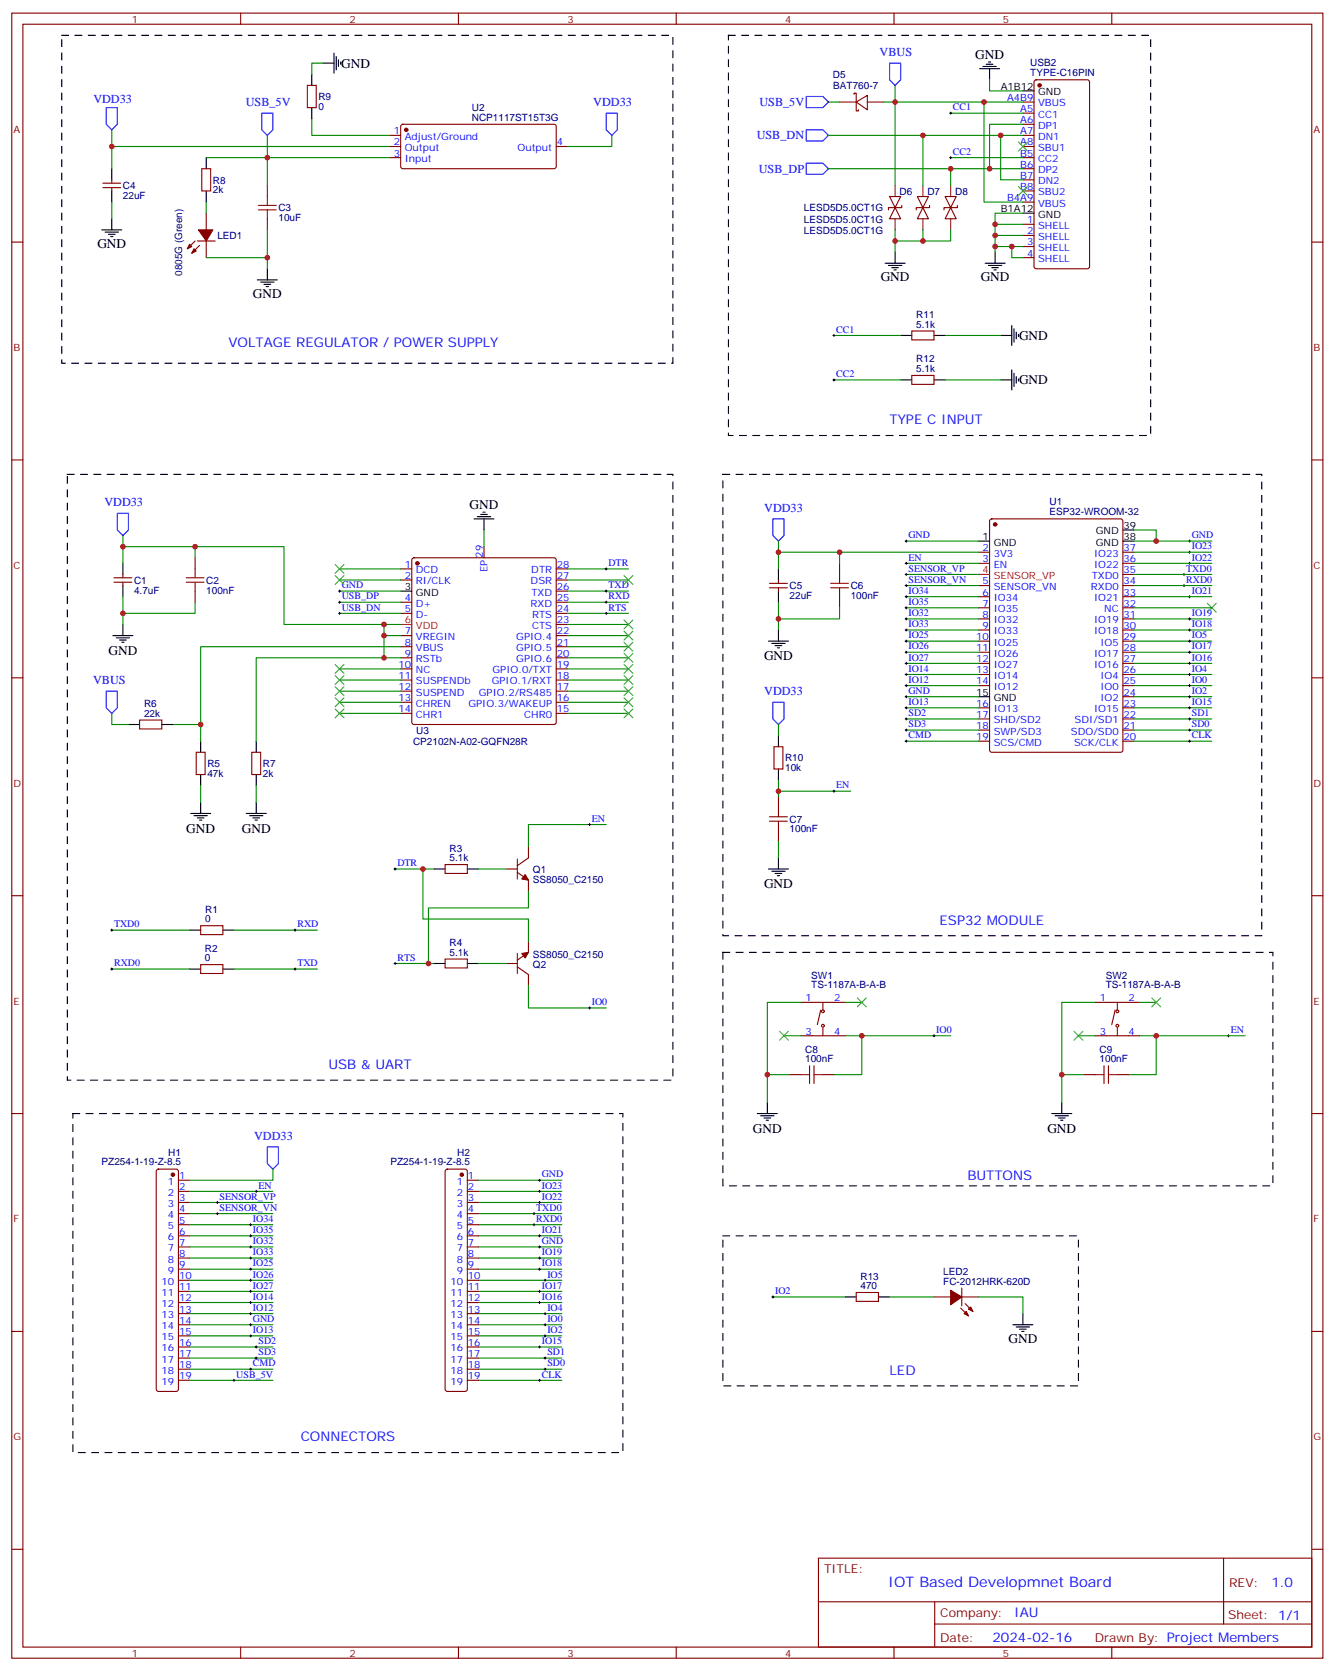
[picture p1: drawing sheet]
<svg xmlns="http://www.w3.org/2000/svg" width="424mm" height="530mm" viewBox="0 0 424 530" stroke-linecap="round" stroke-linejoin="round" font-family="sans-serif">
<g fill="none" stroke="#870000" stroke-width=".35">
<path d="M3.7 4.2h416.3v522.1h-416.3zM7.3 7.7h409.2v515h-409.2zM76.4 4.2v3.5M145.6 4.2v3.5M214.7 4.2v3.5M283.8 4.2v3.5M353 4.2v3.5M97.6 27.1h2.8v7h-2.8zM127.4 39.6l.5-.2 48.3 .1 .4 .6-.1 13-.6 .5-48.3-.1-.4-.7v-12.7zM266.6 32.4h5.3M271.1 29.9v-.3h.8v5.6h.7v-.3M271.9 32.4l3.5-2.1v4.6z"/>
<path d="M275.4 32.4h5.3M324.8 32.4h3.5M324.8 35.9h3.5M324.8 39.4h3.5M328.5 25.5l.5-.2h16.2l.7 .5v58.8l-.4 .6-16.5 .1-.6-.5-.1-58.8zM32.7 59.5h5.6M32.7 58.1h5.6M35.5 57.1v1M35.5 59.5v1.1M64.1 53.6h2.8v7h-2.8zM84.9 58.8v3.6M123.7 46.5h3.5"/>
<path d="M123.7 50h3.5M123.7 43h3.5M176.6 46.5h3.5M324.8 46.5h3.5M324.8 50h3.5M324.8 43h3.5M324.8 53.6h3.5M324.8 57.1h3.5M3.7 76.8h3.6M61.9 76.5l-2.4 2.5M62.7 76.5h5.6M63.4 77.9l-2.5 2.5"/>
<path d="M65.5 67.7v5.3M65.5 76.5v5.3M84.9 69.4v3.6M282.4 62.4h3.6l-1.8 3.5zM284.2 65.9l1.8 3.5h-3.6zM286.3 65.2v.7h-4.2v.7M291.3 62.4h3.5l-1.8 3.5zM293 65.9l1.8 3.5h-3.5zM295.1 65.2v.7h-4.2v.7M300.1 62.4h3.5l-1.8 3.5zM301.8 65.9l1.8 3.5h-3.5zM304 65.2v.7h-4.3v.7"/>
<path d="M324.8 60.6h3.5M324.8 64.1h3.5M324.8 71.2h3.5M324.8 74.7h3.5M324.8 78.2h3.5M416.5 76.8h3.5M324.8 81.8h3.5M289.5 105.1h7v2.8h-7zM289.5 119.2h7v2.8h-7zM3.7 146h3.6M416.5 146h3.5M61.9 177v3.6"/>
<path d="M131 177.2l.4-.2h44.5l.5 .2 .2 .5v51.5l-.2 .5-.5 .2h-44.5l-.5-.2-.2-.5v-51.5zM153.7 173.5v3.5M266.6 178.8v3.5M310.7 175.3h3.5M310.7 178.8h3.5M314.4 164.9l.5-.2h40.9l.7 .4v73l-.4 .6-41.2 .1-.7-.5v-72.9zM356.5 175.3h3.5M356.5 178.8h3.5M36.2 184.8h5.6M36.2 183.4h5.6M39 182.3v1.1M39 184.8v1"/>
<path d="M61.9 187.6v3.5M127.2 180.6h3.5M127.2 184.1h3.5M127.2 191.1h3.5M127.2 194.7h3.5M176.6 180.6h3.5M176.6 184.1h3.5M176.6 191.1h3.5M176.6 194.7h3.5M176.6 198.2h3.5M176.6 187.6h3.5M244.3 186.5h5.7"/>
<path d="M244.3 185.1h5.7M247.2 184.1v1M247.2 186.5v1.1M266.6 189.4v3.5M310.7 185.8h3.5M310.7 189.4h3.5M310.7 192.9h3.5M310.7 196.4h3.5M310.7 200h3.5M356.5 185.8h3.5M356.5 189.4h3.5M356.5 192.9h3.5"/>
<path d="M356.5 196.4h3.5M356.5 200h3.5M356.5 182.3h3.5M3.7 215.1h3.6M127.2 201.7h3.5M127.2 205.2h3.5M127.2 208.8h3.5M127.2 212.3h3.5M127.2 215.8h3.5M127.2 219.4h3.5M176.6 201.7h3.5M176.6 205.2h3.5"/>
<path d="M176.6 208.8h3.5M176.6 212.3h3.5M176.6 215.8h3.5M176.6 219.4h3.5M310.7 203.5h3.5M310.7 207h3.5M310.7 210.5h3.5M310.7 214.1h3.5M310.7 217.6h3.5M356.5 203.5h3.5M356.5 207h3.5M356.5 210.5h3.5"/>
<path d="M356.5 214.1h3.5M356.5 217.6h3.5M416.5 215.1h3.5M44.3 228.5h7.1v2.9h-7.1zM62.3 238.8h2.8v7h-2.8zM79.9 238.8h2.9v7h-2.9zM127.2 222.9h3.5M127.2 226.4h3.5M176.6 222.9h3.5M176.6 226.4h3.5M245.7 237h2.9v7.1h-2.9zM310.7 224.6h3.5"/>
<path d="M310.7 228.2h3.5M310.7 231.7h3.5M310.7 235.2h3.5M356.5 224.6h3.5M356.5 228.2h3.5M356.5 231.7h3.5M356.5 235.2h3.5M356.5 221.1h3.5M247.2 252.9v3.5M141.3 274.4h7.1v2.8h-7.1zM160.7 275.8h3.6M164.3 276.9l3.5 2.4v3.6"/>
<path d="M164.3 272.6v6.4M167.8 268.7v3.6l-3.5 2.4M247.2 263.5v3.5M3.7 284.3h3.6M63.7 293.8h7.1v2.8h-7.1zM167.8 298.7v3.6l-3.5 2.4M416.5 284.3h3.5M63.7 306.1h7.1v2.9h-7.1zM141.3 304.4h7.1v2.8h-7.1zM160.7 305.8h3.6M164.3 306.8l3.5 2.5v3.5M164.3 302.6v6.4"/>
<path d="M254.2 318.1h14.1M261.3 318.1v2.5M347.7 318.1h14.1M354.8 318.1v2.5M254.2 328.7h14.1M260.6 320.6l-1.1 4.6M261.3 326.2v2.5M347.7 328.7h14.1M354 320.6l-1 4.6M354.8 326.2v2.5M3.7 353.4h3.6M250.7 341.1h3.5"/>
<path d="M261.3 341.1h3.5M344.2 341.1h3.5M354.8 341.1h3.5M416.5 353.4h3.5M49.8 371.3l.5-.2h5.7l.4 .2 .3 .5v69.1l-.3 .5-.4 .2h-5.7l-.5-.2-.2-.5v-69.1zM56.7 374.6h3.5M56.7 378.1h3.5M141.6 371.3l.4-.2h5.7l.5 .2 .2 .5v69.1l-.3 .5-.4 .2h-5.7l-.5-.2-.2-.5v-69.1zM148.4 374.6h3.5M148.4 378.1h3.5M56.7 381.6h3.5M56.7 385.2h3.5"/>
<path d="M56.7 388.7h3.5M56.7 392.2h3.5M56.7 395.7h3.5M56.7 399.3h3.5M148.4 381.6h3.5M148.4 385.2h3.5M148.4 388.7h3.5M148.4 392.2h3.5M148.4 395.7h3.5M148.4 399.3h3.5M56.7 402.8h3.5M56.7 406.3h3.5"/>
<path d="M56.7 409.9h3.5M56.7 413.4h3.5M56.7 416.9h3.5M148.4 402.8h3.5M148.4 406.3h3.5M148.4 409.9h3.5M148.4 413.4h3.5M148.4 416.9h3.5M271.9 410.2h7v2.8h-7zM296.5 411.6h5.3M305 415.1l2.5 2.5M305.4 411.6h5.3"/>
<path d="M305.4 408.8v5.6M306.4 413.7l2.5 2.5M3.7 422.6h3.6M56.7 420.4h3.5M56.7 424h3.5M56.7 427.5h3.5M56.7 431h3.5M56.7 434.6h3.5M56.7 438.1h3.5M148.4 420.4h3.5M148.4 424h3.5M148.4 427.5h3.5"/>
<path d="M148.4 431h3.5M148.4 434.6h3.5M148.4 438.1h3.5M416.5 422.6h3.5M3.7 491.7h3.6M259.9 494.5h156.6v28.2h-156.6zM388.5 494.5v20.9M416.5 491.7h3.5M259.9 508.4h156.5M296.8 515.4h119.6M296.8 508.4v14.1M76.4 522.7v3.6"/>
<path d="M145.6 522.7v3.6M214.7 522.7v3.6M283.8 522.7v3.6M353 522.7v3.6"/>
<circle cx="261.3" cy="321" r=".44"/>
<circle cx="261.3" cy="325.5" r=".44"/>
<circle cx="354.8" cy="321" r=".44"/>
<circle cx="354.8" cy="325.5" r=".44"/>
</g>
<g fill="#870000" stroke="#870000" stroke-width=".35">
<path d="M61.6 79l.7 .7-1.4 .7z"/>
<path d="M60.2 77.5l.7 .7-1.4 .8z"/>
<path d="M63 73h4.6l-2.1 3.5z"/>
<path d="M166.7 277.6l1.1 1.7-2.1-.3z"/>
<path d="M165.7 302.6l2.1-.3-1.1 1.7z"/>
<path d="M307.5 415.5l.7-.7 .7 1.4z"/>
<path d="M306.8 416.2l.7 1.4-1.4-.7z"/>
<path d="M301.8 409.5l3.6 2.1-3.6 2.5z"/>
<circle cx="315.9" cy="166.4" r=".53"/>
<circle cx="129" cy="41.2" r=".53"/>
<circle cx="132.5" cy="178.8" r=".53"/>
<circle cx="54.9" cy="372.8" r=".53"/>
<circle cx="146.6" cy="372.8" r=".53"/>
<circle cx="330.1" cy="27.1" r=".53"/>
</g>
<g fill="none" stroke="#000" stroke-width=".35">
<path d="M106 16.9v6.3M106.8 17.9v4.3M107.5 19v2.1M108.2 19.7v.7M313.8 19.7h.7M99 23.6v3.5M99 34.1v3.6M102.5 20h3.5M311 21.8h6.4M312.1 21.1h4.2M313.1 20.4h2.1M314.2 21.8v3.5"/>
<path d="M324.8 28.9h3.5M35.5 53.6v3.5M65.5 50v3.6M32.3 73h6.4M33.4 73.7h4.2M34.4 74.4h2.1M35.1 75.1h.7M35.5 60.6v3.5M35.5 69.4v3.6M65.5 60.6v3.5M324.8 67.7h3.5M81.7 88.8h6.4"/>
<path d="M82.8 89.5h4.2M83.8 90.2h2.1M84.5 90.9h.7M84.9 85.3v3.5M281 83.5h6.4M282.1 84.2h4.2M283.1 84.9h2.2M283.8 85.7h.8M284.2 80v3.5M312.8 83.5h6.3M313.8 84.2h4.3M314.9 84.9h2.1"/>
<path d="M315.6 85.7h.7M315.9 80v3.5M286 106.5h3.5M296.5 106.5h3.6M317.7 106.5h3.5M321.2 103.3v6.3M321.2 117.4v6.4M321.9 104.4v4.2M321.9 118.5v4.2M322.7 105.4v2.1M322.7 119.5v2.1M323.4 106.1v.7"/>
<path d="M286 120.6h3.5M296.5 120.6h3.6M317.7 120.6h3.5M323.4 120.2v.7M39 178.8v3.5M150.5 164.7h6.3M151.6 164h4.2M152.6 163.3h2.1M153.3 162.6h.7M153.7 164.7v3.5M310.7 171.7h3.5M356.5 171.7h3.5"/>
<path d="M356.5 168.2h3.5M39 185.8v3.6M39 198.2v3.5M127.2 187.6h3.5M247.2 180.6v3.5M247.2 187.6v3.5M247.2 200v3.5M35.8 201.7h6.4M36.9 202.4h4.2M38 203.1h2.1M38.7 203.8h.7M244 203.5h6.3"/>
<path d="M245 204.2h4.3M246.1 204.9h2.1M246.8 205.6h.7M40.8 229.9h3.5M51.4 229.9h3.5M63.7 235.2v3.6M81.4 235.2v3.6M247.2 233.5v3.5M310.7 221.1h3.5M60.5 258.2h6.4M61.6 258.9h4.2M62.7 259.6h2.1"/>
<path d="M63.7 245.8v3.5M63.7 254.6v3.6M78.2 258.2h6.3M79.2 258.9h4.3M80.3 259.6h2.1M81.4 245.8v3.5M81.4 254.6v3.6M247.2 244.1v3.5M63.4 260.3h.7M81 260.3h.7M137.8 275.8h3.5M148.4 275.8h3.5"/>
<path d="M244 275.8h6.3M245 276.5h4.3M246.1 277.2h2.1M246.8 277.9h.7M247.2 272.3v3.5M60.2 295.2h3.5M70.8 295.2h3.5M60.2 307.6h3.5M70.8 307.6h3.5M137.8 305.8h3.5M148.4 305.8h3.5M240.5 353.4h6.3"/>
<path d="M241.5 354.1h4.2M242.6 354.8h2.1M243.3 355.5h.7M243.6 349.9v3.5M333.9 353.4h6.4M335 354.1h4.2M336.1 354.8h2.1M336.8 355.5h.7M337.1 349.9v3.5M268.3 411.6h3.6M278.9 411.6h3.5M324.8 416.9v3.5"/>
<path d="M321.6 420.4h6.3M322.7 421.1h4.2M323.7 421.9h2.1M324.4 422.6h.7"/>
</g>
<path d="M127.2 198.2h3.5M310.7 182.3h3.5" fill="none" stroke="#f00" stroke-width=".35"/>
<g fill="none" stroke="#008700" stroke-width=".35">
<path d="M99 37.7v5.3h24.7M102.5 20h-3.5v3.6M263 32.4h3.6M280.7 32.4h44.1M284.2 27.1v31.7M301.8 35.9h23M312.4 32.4v31.7h12.4M314.2 25.3v3.6h10.6M324.8 39.4h-10.6v14.2M35.5 46.5h88.2M35.5 41.2v12.4M65.5 50h19.4v8.8"/>
<path d="M84.9 43v7h38.8M194.2 43v3.5h-14.1M263 43h61.8M263 53.6h61.8M293 43v15.8M301.8 53.6v5.2M301.8 50h23M317.7 43v14.1h7.1M35.5 64.1v5.3M65.5 64.1v3.6M84.9 73v8.8h-19.4M284.2 73v7"/>
<path d="M293 73v3.5h-8.8M301.8 73v3.5h-8.8M315.9 74.7h8.9M315.9 78.2h8.9M321.2 78.2v3.6h3.6M324.8 71.2h-8.9v8.8M324.8 67.7h-8.9v3.5M84.9 81.8v3.5M264.8 106.5h21.2M300.1 106.5h17.6M264.8 120.6h21.2M300.1 120.6h17.6"/>
<path d="M39 170v3.5M61.9 177v-3.5h-22.9v5.3M61.9 173.5h28.3v24.7h37M153.7 168.2v5.3M247.2 171.7v3.6M266.6 178.8v-3.5h-19.4v5.3M266.6 175.3h44.1M287.7 171.7h23M287.7 178.8h23M360 168.2h7.1v3.5M360 171.7h24.7M360 175.3h24.7"/>
<path d="M360 178.8h24.7M39 189.4v8.8M61.9 191.1v3.6h-22.9M107.8 187.6h19.4M107.8 191.1h19.4M107.8 194.7h19.4M107.8 184.1h19.4M107.8 180.6h19.4M121.9 198.2v3.5h5.3M180.1 187.6h19.4M180.1 191.1h19.4M180.1 194.7h19.4"/>
<path d="M180.1 198.2h19.4M180.1 184.1h19.4M180.1 180.6h19.4M247.2 191.1v8.9M266.6 192.9v3.5h-19.4M287.7 182.3h23M287.7 185.8h23M287.7 189.4h23M287.7 192.9h23M287.7 196.4h23M287.7 200h23M360 182.3h24.7"/>
<path d="M360 185.8h24.7M360 189.4h24.7M360 192.9h24.7M360 196.4h24.7M360 200h24.7M107.8 212.3h19.4M107.8 215.8h19.4M107.8 219.4h19.4M121.9 201.7v7.1M127.2 205.2h-63.5v24.7M127.2 208.8h-45.8v26.4M180.1 201.7h19.4"/>
<path d="M180.1 205.2h19.4M180.1 208.8h19.4M180.1 212.3h19.4M180.1 215.8h19.4M180.1 219.4h19.4M287.7 203.5h23M287.7 207h23M287.7 210.5h23M287.7 214.1h23M287.7 217.6h23M360 203.5h24.7M360 207h24.7"/>
<path d="M360 210.5h24.7M360 214.1h24.7M360 217.6h24.7M35.5 226.4v3.5h5.3M54.9 229.9h8.8v5.3M107.8 222.9h19.4M107.8 226.4h19.4M180.1 222.9h19.4M180.1 226.4h19.4M247.2 229.9v3.6M287.7 221.1h23M287.7 224.6h23"/>
<path d="M287.7 228.2h23M287.7 231.7h23M287.7 235.2h23M360 221.1h24.7M360 224.6h24.7M360 228.2h24.7M360 231.7h24.7M360 235.2h24.7M63.7 249.3v5.3M81.4 249.3v5.3M247.2 247.6v5.3M247.2 251.1h22.9"/>
<path d="M125.4 275.8h12.4M134.3 275.8v15.9h33.5v7M151.9 275.8h8.8M192.5 261.7h-24.7v7M247.2 267v5.3M35.5 295.2h24.7M74.3 295.2h26.5M167.8 282.9v5.2h-31.8v17.7M35.5 307.6h24.7M74.3 307.6h26.5M125.4 305.8h12.4M151.9 305.8h8.8"/>
<path d="M167.8 312.8v7.1h24.7M254.2 318.1h-10.6v23h7.1M268.3 318.1h5.3M347.7 318.1h-10.6v23h7.1M361.8 318.1h5.3M248.9 328.7h5.3M268.3 328.7h5.3v12.4h-8.8M273.6 328.7h28.2M342.4 328.7h5.3M361.8 328.7h5.3v12.4h-8.8M367.1 328.7h28.2M243.6 341.1v8.8"/>
<path d="M337.1 341.1v8.8M60.2 378.1h26.4M86.6 371.1v3.5h-26.4M151.9 378.1h26.5M151.9 374.6h26.5M60.2 381.6h26.4M60.2 385.2h26.4M60.2 388.7h26.4M60.2 392.2h26.4M60.2 395.7h26.4M60.2 399.3h26.4M151.9 381.6h26.5"/>
<path d="M151.9 385.2h26.5M151.9 388.7h26.5M151.9 392.2h26.5M151.9 395.7h26.5M151.9 399.3h26.5M60.2 402.8h26.4M60.2 406.3h26.4M60.2 409.9h26.4M60.2 413.4h26.4M60.2 416.9h26.4M151.9 402.8h26.5M151.9 406.3h26.5"/>
<path d="M151.9 409.9h26.5M151.9 413.4h26.5M151.9 416.9h26.5M245.4 411.6h22.9M282.4 411.6h14.1M310.7 411.6h14.1v5.3M60.2 420.4h26.4M60.2 424h26.4M60.2 427.5h26.4M60.2 431h26.4M60.2 434.6h26.4M60.2 438.1h26.4"/>
<path d="M151.9 420.4h26.5M151.9 424h26.5M151.9 427.5h26.5M151.9 431h26.5M151.9 434.6h26.5M151.9 438.1h26.5"/>
</g>
<g fill="none" stroke="#a10000" stroke-width=".35">
<path d="M82.1 65.2h5.6M82.1 66.6h5.6M84.9 62.4v2.8M84.9 66.6v2.8M59.1 184.8h5.7M59.1 183.4h5.7M61.9 180.6v2.8M61.9 184.8v2.8M263.7 186.5h5.7M263.7 185.1h5.7M266.6 182.3v2.8M266.6 186.5v2.9"/>
<path d="M244.3 259.2h5.7M247.2 256.4v2.8M244.3 260.6h5.7M247.2 260.6v2.9M257 338.2v5.7M258.4 338.2v5.7M350.5 338.2v5.7M351.9 338.2v5.7M254.2 341.1h2.8M258.4 341.1h2.9M347.7 341.1h2.8M351.9 341.1h2.9"/>
</g>
<path d="M33.7 34.1h3.6v5.3l-1.8 1.8-1.8-1.8zM83.1 35.9h3.5v5.3l-1.7 1.8-1.8-1.8zM192.5 35.9h3.5v5.3l-1.8 1.8-1.7-1.8zM256 30.6h5.3l1.7 1.8-1.7 1.7h-5.3zM282.4 20h3.6v5.3l-1.8 1.8-1.8-1.8zM256 41.2h5.3l1.7 1.8-1.7 1.7h-5.3zM256 51.8h5.3l1.7 1.8-1.7 1.7h-5.3zM37.3 162.9h3.5v5.3l-1.8 1.8-1.7-1.8zM245.4 164.7h3.5v5.3l-1.7 1.7-1.8-1.7zM33.7 219.4h3.6v5.2l-1.8 1.8-1.8-1.8zM245.4 222.9h3.5v5.3l-1.7 1.7-1.8-1.7zM84.9 364h3.5v5.3l-1.8 1.8-1.7-1.8z" fill="none" stroke="#00f" stroke-width=".35"/>
<path d="M19.6 11.2h194v104.1h-194zM231.3 11.2h134v127h-134zM21.4 150.6h192.2v192.2h-192.2zM229.5 150.6h171.1v146.4h-171.1zM229.5 302.3h174.6v74h-174.6zM23.1 353.4h174.7v107.6h-174.7zM229.5 392.2h112.9v47.6h-112.9z" fill="none" stroke="#000" stroke-width=".35" stroke-dasharray="2.1 2.1"/>
<g fill="none" stroke="#000" stroke-width=".32">
<path d="M301.5 35.9h.7M301.8 35.6v.7M301.5 50h.7M301.8 49.7v.7M264.4 106.5h.7M264.8 106.1v.7M264.4 120.6h.7M264.8 120.2v.7M287.4 178.8h.7M287.4 171.7h.7M287.7 171.4v.7M287.7 178.4v.7"/>
<path d="M377.3 178.8h.7M377.3 175.3h.7M377.3 171.7h.7M377.7 171.4v.7M377.7 174.9v.7M377.7 178.4v.7M107.5 187.6h.7M107.5 191.1h.7M107.5 194.7h.7M107.8 187.3v.7M107.8 190.8v.7M107.8 194.3v.7"/>
<path d="M192.1 187.6h.7M192.1 191.1h.7M192.1 194.7h.7M192.1 180.6h.7M192.5 180.2v.7M192.5 187.3v.7M192.5 190.8v.7M192.5 194.3v.7M287.4 182.3h.7M287.4 185.8h.7M287.4 189.4h.7M287.4 196.4h.7"/>
<path d="M287.4 200h.7M287.4 192.9h.7M287.7 182v.7M287.7 185.5v.7M287.7 189v.7M287.7 192.5v.8M287.7 196.1v.7M287.7 199.6v.7M375.6 182.3h.7M375.6 185.8h.7M375.9 182v.7M375.9 185.5v.7"/>
<path d="M377.3 189.4h.7M377.3 196.4h.7M377.3 200h.7M377.7 189v.7M377.7 196.1v.7M377.7 199.6v.7M287.4 203.5h.7M287.4 210.5h.7M287.4 207h.7M287.4 217.6h.7M287.4 214.1h.7M287.7 203.1v.7"/>
<path d="M287.7 206.7v.7M287.7 210.2v.7M287.7 213.7v.7M287.7 217.2v.7M377.3 203.5h.7M377.3 210.5h.7M377.3 207h.7M377.3 217.6h.7M377.3 214.1h.7M377.7 203.1v.7M377.7 206.7v.7M377.7 210.2v.7"/>
<path d="M377.7 213.7v.7M377.7 217.2v.7M287.4 221.1h.7M287.4 224.6h.7M287.4 228.2h.7M287.4 231.7h.7M287.4 235.2h.7M287.7 220.8v.7M287.7 224.3v.7M287.7 227.8v.7M287.7 231.4v.7M287.7 234.9v.7"/>
<path d="M377.3 221.1h.7M377.3 224.6h.7M377.3 228.2h.7M377.3 231.7h.7M377.3 235.2h.7M377.7 220.8v.7M377.7 224.3v.7M377.7 227.8v.7M377.7 231.4v.7M377.7 234.9v.7M264.4 251.1h.7M264.8 250.8v.7"/>
<path d="M125.1 275.8h.7M125.4 275.4v.8M186.8 261.7h.7M187.2 261.3v.7M35.1 295.2h.7M35.5 294.9v.7M93.3 295.2h.8M93.7 294.9v.7M35.1 307.6h.7M35.5 307.2v.7M93.3 307.6h.8M93.7 307.2v.7"/>
<path d="M125.1 305.8h.7M125.4 305.4v.7M186.8 319.9h.7M187.2 319.5v.8M296.2 328.7h.7M296.5 328.4v.7M389.7 328.7h.7M390 328.4v.7M81 378.1h.7M81.4 377.8v.7M171 378.1h.7M171 374.6h.7"/>
<path d="M171.3 374.2v.7M171.3 377.8v.7M68.7 381.6h.7M68.7 385.2h.7M69 381.3v.7M69 384.8v.7M79.2 388.7h.7M79.2 392.2h.7M79.2 395.7h.7M79.2 399.3h.7M79.6 388.3v.7M79.6 391.9v.7"/>
<path d="M79.6 395.4v.7M79.6 398.9v.7M169.2 385.2h.7M169.2 388.7h.7M169.5 384.8v.7M169.5 388.3v.7M171 381.6h.7M171 392.2h.7M171 395.7h.7M171 399.3h.7M171.3 381.3v.7M171.3 391.9v.7"/>
<path d="M171.3 395.4v.7M171.3 398.9v.7M79.2 402.8h.7M79.2 406.3h.7M79.2 409.9h.7M79.2 413.4h.7M79.2 416.9h.7M79.6 402.4v.8M79.6 406v.7M79.6 409.5v.7M79.6 413v.7M79.6 416.6v.7"/>
<path d="M171 402.8h.7M171 409.9h.7M171 413.4h.7M171.3 402.4v.8M171.3 409.5v.7M171.3 413v.7M172.7 406.3h.7M172.7 416.9h.7M173.1 406v.7M173.1 416.6v.7M245 411.6h.7M245.4 411.3v.7"/>
<path d="M73.9 438.1h.7M74.3 437.7v.7M79.2 420.4h.7M79.2 424h.7M79.2 434.6h.7M79.6 420.1v.7M79.6 423.6v.7M79.6 434.2v.7M81 427.5h.7M81 431h.7M81.4 427.1v.7M81.4 430.7v.7"/>
<path d="M171 427.5h.7M171 438.1h.7M171.3 427.1v.7M171.3 437.7v.7M172.7 420.4h.7M172.7 424h.7M172.7 431h.7M172.7 434.6h.7M173.1 420.1v.7M173.1 423.6v.7M173.1 430.7v.7M173.1 434.2v.7"/>
</g>
<g fill="none" stroke="#3c3" stroke-width=".35">
<path d="M323.4 45.1l2.8 2.8M323.4 59.2l2.8 2.8M326.2 45.1l-2.8 2.8M326.2 59.2l-2.8 2.8M106.4 179.1l2.8 2.9M109.2 179.1l-2.8 2.9M106.4 182.7l2.8 2.8M109.2 182.7l-2.8 2.8M198.1 182.7l2.8 2.8M198.1 196.8l2.8 2.8M200.9 182.7l-2.8 2.8M200.9 196.8l-2.8 2.8"/>
<path d="M383.3 191.5l2.9 2.8M386.2 191.5l-2.9 2.8M106.4 217.9l2.8 2.9M106.4 210.9l2.8 2.8M106.4 214.4l2.8 2.8M109.2 217.9l-2.8 2.9M109.2 210.9l-2.8 2.8M109.2 214.4l-2.8 2.8M198.1 200.3l2.8 2.8M198.1 203.8l2.8 2.9M198.1 207.4l2.8 2.8M198.1 210.9l2.8 2.8"/>
<path d="M198.1 214.4l2.8 2.8M198.1 217.9l2.8 2.9M200.9 200.3l-2.8 2.8M200.9 203.8l-2.8 2.9M200.9 207.4l-2.8 2.8M200.9 210.9l-2.8 2.8M200.9 214.4l-2.8 2.8M200.9 217.9l-2.8 2.9M106.4 225l2.8 2.8M106.4 221.5l2.8 2.8M109.2 225l-2.8 2.8M109.2 221.5l-2.8 2.8"/>
<path d="M198.1 221.5l2.8 2.8M198.1 225l2.8 2.8M200.9 221.5l-2.8 2.8M200.9 225l-2.8 2.8M272.2 316.7l2.8 2.8M275 316.7l-2.8 2.8M365.7 316.7l2.8 2.8M368.5 316.7l-2.8 2.8M247.5 327.3l2.8 2.8M250.3 327.3l-2.8 2.8M341 327.3l2.8 2.8M343.8 327.3l-2.8 2.8"/>
</g>
<path d="M284.2 58.8v3.6M293 58.8v3.6M301.8 58.8v3.6M284.2 69.4v3.6M293 69.4v3.6M301.8 69.4v3.6" fill="none" stroke="#8c2424" stroke-width=".35"/>
<g fill="#c00">
<circle cx="84.9" cy="81.8" r=".88"/>
<circle cx="134.3" cy="275.8" r=".88"/>
<circle cx="136" cy="305.8" r=".88"/>
<circle cx="39" cy="194.7" r=".88"/>
<circle cx="39" cy="173.5" r=".88"/>
<circle cx="61.9" cy="173.5" r=".88"/>
<circle cx="121.9" cy="198.2" r=".88"/>
<circle cx="63.7" cy="229.9" r=".88"/>
<circle cx="367.1" cy="171.7" r=".88"/>
<circle cx="247.2" cy="196.4" r=".88"/>
<circle cx="247.2" cy="175.3" r=".88"/>
<circle cx="266.6" cy="175.3" r=".88"/>
<circle cx="273.6" cy="328.7" r=".88"/>
<circle cx="367.1" cy="328.7" r=".88"/>
<circle cx="243.6" cy="341.1" r=".88"/>
<circle cx="337.1" cy="341.1" r=".88"/>
<circle cx="35.5" cy="46.5" r=".88"/>
<circle cx="84.9" cy="50" r=".88"/>
<circle cx="317.7" cy="43" r=".88"/>
<circle cx="314.2" cy="53.6" r=".88"/>
<circle cx="312.4" cy="32.4" r=".88"/>
<circle cx="301.8" cy="53.6" r=".88"/>
<circle cx="293" cy="43" r=".88"/>
<circle cx="284.2" cy="32.4" r=".88"/>
<circle cx="284.2" cy="76.5" r=".88"/>
<circle cx="293" cy="76.5" r=".88"/>
<circle cx="315.9" cy="71.2" r=".88"/>
<circle cx="247.2" cy="251.1" r=".88"/>
<circle cx="315.9" cy="74.7" r=".88"/>
<circle cx="315.9" cy="78.2" r=".88"/>
<circle cx="321.2" cy="78.2" r=".88"/>
<circle cx="121.9" cy="201.7" r=".88"/>
<circle cx="121.9" cy="208.8" r=".88"/>
</g>
<text font-size="4.6" fill="#00f" x="281.9" y="503.6">IOT Based Developmnet Board</text>
<g font-size="4.2">
<text x="108.3" y="21.5">GND</text>
<text x="309.6" y="18.7">GND</text>
<text x="30.9" y="78.6">GND</text>
<text x="279.6" y="89.2">GND</text>
<text x="311.4" y="89.2">GND</text>
<text x="80.3" y="94.5">GND</text>
<text x="323.5" y="107.9">GND</text>
<text x="323.5" y="122">GND</text>
<text x="149.1" y="161.5">GND</text>
<text x="34.4" y="207.8">GND</text>
<text x="242.6" y="209.6">GND</text>
<text x="59.1" y="264.3">GND</text>
<text x="76.8" y="264.3">GND</text>
<text x="242.6" y="281.9">GND</text>
<text x="239" y="359.5">GND</text>
<text x="332.5" y="359.5">GND</text>
<text x="320.2" y="426.1">GND</text>
</g>
<g font-size="4.2" fill="#00f">
<text x="72.5" y="110">VOLTAGE REGULATOR / POWER SUPPLY</text>
<text x="282.4" y="134.7">TYPE C INPUT</text>
<text x="298.3" y="293.4">ESP32 MODULE</text>
<text x="104.3" y="339.3">USB &amp; UART</text>
<text x="307.1" y="374.6">BUTTONS</text>
<text x="282.4" y="436.3">LED</text>
<text x="95.5" y="457.5">CONNECTORS</text>
<text x="403.7" y="503.8">1.0</text>
<text x="322" y="513.3">IAU</text>
<text x="315.1" y="521.2">2024-02-16</text>
</g>
<g font-size="3.9" fill="#00f">
<text x="279.3" y="17.8">VBUS</text>
<text x="29.6" y="32.6">VDD33</text>
<text x="78" y="33.7">USB_5V</text>
<text x="188.4" y="33.7">VDD33</text>
<text x="241.1" y="33.6">USB_5V</text>
<text x="240.3" y="44.2">USB_DN</text>
<text x="240.9" y="54.8">USB_DP</text>
<text x="33.1" y="160.7">VDD33</text>
<text x="242.6" y="162.4">VDD33</text>
<text x="29.6" y="217.1">VBUS</text>
<text x="242.6" y="220.6">VDD33</text>
<text x="80.7" y="361.7">VDD33</text>
</g>
<g font-size="3.9" fill="#800">
<text x="261.6" y="499.1">TITLE:</text>
<text x="390.2" y="503.8">REV:</text>
<text x="298.5" y="513.3">Company:</text>
<text x="389.9" y="513.9">Sheet: 1/1</text>
<text x="298.5" y="521">Date:</text>
<text x="347.6" y="521.1">Drawn By: Project Members</text>
</g>
<g font-size="3.2" fill="#800">
<text x="41.8" y="7.2">1</text>
<text x="111" y="7.2">2</text>
<text x="180.1" y="7.2">3</text>
<text x="249.3" y="7.2">4</text>
<text x="318.4" y="7.2">5</text>
<text x="4.3" y="42.3">A</text>
<text x="417" y="42.3">A</text>
<text x="4.3" y="111.4">B</text>
<text x="417" y="111.4">B</text>
<text x="4.3" y="180.6">C</text>
<text x="417" y="180.6">C</text>
<text x="4.3" y="249.7">D</text>
<text x="417" y="249.7">D</text>
<text x="4.3" y="318.8">E</text>
<text x="417" y="318.8">E</text>
<text x="4.3" y="388">F</text>
<text x="417" y="388">F</text>
<text x="4.3" y="457.1">G</text>
<text x="417" y="457.1">G</text>
<text x="41.8" y="525.7">1</text>
<text x="111" y="525.7">2</text>
<text x="180.1" y="525.7">3</text>
<text x="249.3" y="525.7">4</text>
<text x="318.4" y="525.7">5</text>
</g>
<g font-size="3.2" fill="#000080">
<text x="327.1" y="21">USB2</text>
<text x="264.5" y="24.8">D5</text>
<text x="264.6" y="28.3">BAT760-7</text>
<text x="327.1" y="24.1">TYPE-C16PIN</text>
<text x="101.1" y="34.9">0</text>
<text x="101.1" y="31.8">R9</text>
<text x="149.8" y="35.3">U2</text>
<text x="149.8" y="38.4">NCP1117ST15T3G</text>
<text x="67.6" y="58.3">R8</text>
<text x="39" y="63.1">22uF</text>
<text x="39" y="60.1">C4</text>
<text x="67.6" y="61.4">2k</text>
<text x="285.6" y="61.7">D6</text>
<text x="294.4" y="61.7">D7</text>
<text x="303.3" y="61.7">D8</text>
<text x="88.4" y="70.2">10uF</text>
<text x="88.4" y="67.1">C3</text>
<text x="255.2" y="70.6">LESD5D5.0CT1G</text>
<text x="255.2" y="67.1">LESD5D5.0CT1G</text>
<text x="69" y="75.9">LED1</text>
<text x="255.2" y="74.2">LESD5D5.0CT1G</text>
<text x="57.9" y="87.6" transform="rotate(-90 57.9 87.6)">0805G (Green)</text>
<text x="290.9" y="100.9">R11</text>
<text x="290.9" y="104">5.1k</text>
<text x="290.9" y="118.1">5.1k</text>
<text x="290.9" y="115">R12</text>
<text x="333.3" y="160.4">U1</text>
<text x="333.3" y="163.4">ESP32-WROOM-32</text>
<text x="42.5" y="185.3">C1</text>
<text x="65.5" y="185.2">C2</text>
<text x="42.5" y="188.4">4.7uF</text>
<text x="65.5" y="188.4">100nF</text>
<text x="250.7" y="190.1">22uF</text>
<text x="250.7" y="187.1">C5</text>
<text x="270.1" y="190.1">100nF</text>
<text x="270.1" y="187.1">C6</text>
<text x="45.7" y="227.5">22k</text>
<text x="45.7" y="224.4">R6</text>
<text x="132.2" y="232.8">U3</text>
<text x="131.1" y="236.5">CP2102N-A02-GQFN28R</text>
<text x="65.8" y="243.6">R5</text>
<text x="83.5" y="243.5">R7</text>
<text x="249.3" y="244.8">10k</text>
<text x="249.3" y="241.7">R10</text>
<text x="65.8" y="246.6">47k</text>
<text x="83.5" y="246.6">2k</text>
<text x="250.7" y="261.1">C7</text>
<text x="250.7" y="264.2">100nF</text>
<text x="142.7" y="273.3">5.1k</text>
<text x="142.7" y="270.3">R3</text>
<text x="169.2" y="280.1">SS8050_C2150</text>
<text x="169.2" y="277.1">Q1</text>
<text x="65.1" y="292.7">0</text>
<text x="65.1" y="289.7">R1</text>
<text x="65.1" y="305.1">0</text>
<text x="65.1" y="302">R2</text>
<text x="142.7" y="303.3">5.1k</text>
<text x="142.7" y="300.2">R4</text>
<text x="169.2" y="304">SS8050_C2150</text>
<text x="169.2" y="307.1">Q2</text>
<text x="257.6" y="310.6">SW1</text>
<text x="351.1" y="310.6">SW2</text>
<text x="257.6" y="313.6">TS-1187A-B-A-B</text>
<text x="351.1" y="313.6">TS-1187A-B-A-B</text>
<text x="255.6" y="334">C8</text>
<text x="349.1" y="334">C9</text>
<text x="255.6" y="337.2">100nF</text>
<text x="349.1" y="337.2">100nF</text>
<text x="32.3" y="369.8">PZ254-1-19-Z-8.5</text>
<text x="53.4" y="366.7">H1</text>
<text x="124" y="369.8">PZ254-1-19-Z-8.5</text>
<text x="145.2" y="366.7">H2</text>
<text x="273.2" y="406.1">R13</text>
<text x="299.5" y="407.7">FC-2012HRK-620D</text>
<text x="299.5" y="404.7">LED2</text>
<text x="273.2" y="409.2">470</text>
</g>
<g font-size="3.2">
<text x="317.7" y="28.5">A1B12</text>
<text x="329.6" y="30.3">GND</text>
<text x="317.7" y="67.3">B1A12</text>
<text x="329.6" y="69.1">GND</text>
<text x="356.7" y="167.9">39</text>
<text x="312" y="171.4">1</text>
<text x="315.5" y="173.1">GND</text>
<text x="347.9" y="173.1">GND</text>
<text x="347.9" y="169.6">GND</text>
<text x="356.7" y="171.4">38</text>
<text x="128.5" y="187.3">3</text>
<text x="132" y="189">GND</text>
<text x="310" y="220.8">15</text>
<text x="315.5" y="222.5">GND</text>
</g>
<g font-size="3.2" fill="#00f">
<text x="302.5" y="35">CC1</text>
<text x="319.7" y="32">A4B9</text>
<text x="323.9" y="35.6">A5</text>
<text x="329.6" y="33.8">VBUS</text>
<text x="323.9" y="39.1">A6</text>
<text x="329.6" y="37.3">CC1</text>
<text x="329.6" y="40.9">DP1</text>
<text x="125" y="46.1">2</text>
<text x="125" y="42.6">1</text>
<text x="128.5" y="47.9">Output</text>
<text x="128.5" y="44.4">Adjust/Ground</text>
<text x="164.3" y="47.9">Output</text>
<text x="176.8" y="46.1">4</text>
<text x="323.9" y="42.6">A7</text>
<text x="323.9" y="46.1">A8</text>
<text x="329.6" y="44.4">DN1</text>
<text x="329.6" y="47.9">SBU1</text>
<text x="125" y="49.7">3</text>
<text x="128.5" y="51.4">Input</text>
<text x="302.5" y="49.1">CC2</text>
<text x="323.9" y="49.7">B5</text>
<text x="323.9" y="53.2">B6</text>
<text x="329.6" y="51.4">CC2</text>
<text x="323.9" y="56.7">B7</text>
<text x="329.6" y="55">DP2</text>
<text x="329.6" y="58.5">DN2</text>
<text x="319.7" y="63.8">B4A9</text>
<text x="323.9" y="60.3">B8</text>
<text x="329.6" y="62">SBU2</text>
<text x="329.6" y="65.5">VBUS</text>
<text x="326.1" y="70.8">1</text>
<text x="326.1" y="74.4">2</text>
<text x="326.1" y="77.9">3</text>
<text x="329.6" y="72.6">SHELL</text>
<text x="329.6" y="76.1">SHELL</text>
<text x="326.1" y="81.4">4</text>
<text x="329.6" y="79.7">SHELL</text>
<text x="329.6" y="83.2">SHELL</text>
<text x="265.5" y="105.6">CC1</text>
<text x="265.5" y="119.7">CC2</text>
<text x="288.4" y="170.9">GND</text>
<text x="378.4" y="170.9">GND</text>
<text x="153.3" y="177" transform="rotate(-90 153.3 177)">29</text>
<text x="193.2" y="179.7">DTR</text>
<text x="288.4" y="177.9">EN</text>
<text x="312" y="174.9">2</text>
<text x="312" y="178.4">3</text>
<text x="315.5" y="176.7">3V3</text>
<text x="347.3" y="176.7">IO23</text>
<text x="356.7" y="178.4">36</text>
<text x="356.7" y="174.9">37</text>
<text x="378.4" y="177.9">IO22</text>
<text x="378.4" y="174.4">IO23</text>
<text x="128.5" y="180.2">1</text>
<text x="128.5" y="183.7">2</text>
<text x="132" y="182">DCD</text>
<text x="132" y="185.5">RI/CLK</text>
<text x="154.7" y="181.6" transform="rotate(-90 154.7 181.6)">EP</text>
<text x="168.5" y="185.5">DSR</text>
<text x="168.7" y="182">DTR</text>
<text x="176.8" y="183.7">27</text>
<text x="176.8" y="180.2">28</text>
<text x="288.4" y="181.4">SENSOR_VP</text>
<text x="288.4" y="185">SENSOR_VN</text>
<text x="312" y="185.5">5</text>
<text x="315.5" y="180.2">EN</text>
<text x="346.6" y="183.7">TXD0</text>
<text x="347.3" y="180.2">IO22</text>
<text x="356.7" y="185.5">34</text>
<text x="356.7" y="182">35</text>
<text x="376.6" y="181.4">TXD0</text>
<text x="376.6" y="185">RXD0</text>
<text x="108.5" y="186.7">GND</text>
<text x="108.5" y="190.3">USB_DP</text>
<text x="128.5" y="190.8">4</text>
<text x="168.7" y="189">TXD</text>
<text x="176.8" y="190.8">25</text>
<text x="176.8" y="187.3">26</text>
<text x="193.2" y="186.7">TXD</text>
<text x="193.2" y="190.3">RXD</text>
<text x="288.4" y="188.5">IO34</text>
<text x="312" y="189">6</text>
<text x="315.5" y="187.3">SENSOR_VN</text>
<text x="315.5" y="190.8">IO34</text>
<text x="346.4" y="187.3">RXD0</text>
<text x="347.3" y="190.8">IO21</text>
<text x="356.7" y="189">33</text>
<text x="378.4" y="188.5">IO21</text>
<text x="108.5" y="193.8">USB_DN</text>
<text x="128.5" y="194.3">5</text>
<text x="132" y="192.5">D+</text>
<text x="132" y="196.1">D-</text>
<text x="168.5" y="192.5">RXD</text>
<text x="169" y="196.1">RTS</text>
<text x="176.8" y="197.8">23</text>
<text x="176.8" y="194.3">24</text>
<text x="193.2" y="193.8">RTS</text>
<text x="288.4" y="195.5">IO32</text>
<text x="288.4" y="192">IO35</text>
<text x="312" y="192.5">7</text>
<text x="312" y="196.1">8</text>
<text x="315.5" y="194.3">IO35</text>
<text x="315.5" y="197.8">IO32</text>
<text x="347.3" y="197.8">IO19</text>
<text x="350.6" y="194.3">NC</text>
<text x="356.7" y="196.1">31</text>
<text x="356.7" y="192.5">32</text>
<text x="378.4" y="195.5">IO19</text>
<text x="128.5" y="201.4">7</text>
<text x="132" y="203.1">VREGIN</text>
<text x="163.9" y="203.1">GPIO.4</text>
<text x="169" y="199.6">CTS</text>
<text x="176.8" y="201.4">22</text>
<text x="288.4" y="202.6">IO25</text>
<text x="288.4" y="199.1">IO33</text>
<text x="310" y="203.1">10</text>
<text x="312" y="199.6">9</text>
<text x="315.5" y="201.4">IO33</text>
<text x="347.3" y="201.4">IO18</text>
<text x="356.7" y="203.1">29</text>
<text x="356.7" y="199.6">30</text>
<text x="378.4" y="199.1">IO18</text>
<text x="378.4" y="202.6">IO5</text>
<text x="128.5" y="204.9">8</text>
<text x="128.5" y="208.4">9</text>
<text x="132" y="206.7">VBUS</text>
<text x="163.9" y="206.7">GPIO.5</text>
<text x="176.8" y="208.4">20</text>
<text x="176.8" y="204.9">21</text>
<text x="288.4" y="209.7">IO27</text>
<text x="288.4" y="206.1">IO26</text>
<text x="310" y="206.7">11</text>
<text x="315.5" y="204.9">IO25</text>
<text x="315.5" y="208.4">IO26</text>
<text x="347.3" y="208.4">IO17</text>
<text x="349.4" y="204.9">IO5</text>
<text x="356.7" y="206.7">28</text>
<text x="378.4" y="209.7">IO16</text>
<text x="378.4" y="206.1">IO17</text>
<text x="126.5" y="211.9">10</text>
<text x="126.5" y="215.5">11</text>
<text x="132" y="210.2">RSTb</text>
<text x="132" y="213.7">NC</text>
<text x="156.4" y="213.7">GPIO.0/TXT</text>
<text x="163.9" y="210.2">GPIO.6</text>
<text x="176.8" y="215.5">18</text>
<text x="176.8" y="211.9">19</text>
<text x="288.4" y="213.2">IO14</text>
<text x="310" y="210.2">12</text>
<text x="310" y="213.7">13</text>
<text x="315.5" y="211.9">IO27</text>
<text x="315.5" y="215.5">IO14</text>
<text x="347.3" y="211.9">IO16</text>
<text x="349.4" y="215.5">IO4</text>
<text x="356.7" y="213.7">26</text>
<text x="356.7" y="210.2">27</text>
<text x="378.4" y="213.2">IO4</text>
<text x="126.5" y="219">12</text>
<text x="132" y="217.2">SUSPENDb</text>
<text x="132" y="220.8">SUSPEND</text>
<text x="152.1" y="220.8">GPIO.2/RS485</text>
<text x="156.1" y="217.2">GPIO.1/RXT</text>
<text x="176.8" y="219">17</text>
<text x="288.4" y="216.7">IO12</text>
<text x="288.4" y="220.2">GND</text>
<text x="310" y="217.2">14</text>
<text x="315.5" y="219">IO12</text>
<text x="349.4" y="219">IO0</text>
<text x="356.7" y="220.8">24</text>
<text x="356.7" y="217.2">25</text>
<text x="378.4" y="220.2">IO2</text>
<text x="378.4" y="216.7">IO0</text>
<text x="126.5" y="222.5">13</text>
<text x="126.5" y="226.1">14</text>
<text x="132" y="224.3">CHREN</text>
<text x="132" y="227.8">CHR1</text>
<text x="148.7" y="224.3">GPIO.3/WAKEUP</text>
<text x="166.5" y="227.8">CHR0</text>
<text x="176.8" y="226.1">15</text>
<text x="176.8" y="222.5">16</text>
<text x="288.4" y="223.8">IO13</text>
<text x="288.4" y="227.3">SD2</text>
<text x="310" y="224.3">16</text>
<text x="310" y="227.8">17</text>
<text x="315.5" y="226.1">IO13</text>
<text x="347.3" y="226.1">IO15</text>
<text x="349.4" y="222.5">IO2</text>
<text x="356.7" y="227.8">22</text>
<text x="356.7" y="224.3">23</text>
<text x="378.4" y="223.8">IO15</text>
<text x="378.4" y="227.3">SD1</text>
<text x="288.4" y="230.8">SD3</text>
<text x="310" y="231.4">18</text>
<text x="315.5" y="229.6">SHD/SD2</text>
<text x="315.5" y="233.1">SWP/SD3</text>
<text x="340" y="233.1">SDO/SD0</text>
<text x="341.2" y="229.6">SDI/SD1</text>
<text x="356.7" y="231.4">21</text>
<text x="378.4" y="230.8">SD0</text>
<text x="288.4" y="234.4">CMD</text>
<text x="310" y="234.9">19</text>
<text x="315.5" y="236.6">SCS/CMD</text>
<text x="341" y="236.6">SCK/CLK</text>
<text x="356.7" y="234.9">20</text>
<text x="378.4" y="234.4">CLK</text>
<text x="265.5" y="250.2">EN</text>
<text x="187.9" y="260.8">EN</text>
<text x="126.2" y="274.9">DTR</text>
<text x="36.2" y="294.3">TXD0</text>
<text x="94.4" y="294.3">RXD</text>
<text x="126.2" y="304.9">RTS</text>
<text x="36.2" y="306.7">RXD0</text>
<text x="94.4" y="306.7">TXD</text>
<text x="255.7" y="317.8">1</text>
<text x="264.8" y="317.8">2</text>
<text x="349.2" y="317.8">1</text>
<text x="358.3" y="317.8">2</text>
<text x="187.9" y="319">IO0</text>
<text x="255.7" y="328.4">3</text>
<text x="264.8" y="328.4">4</text>
<text x="297.3" y="327.8">IO0</text>
<text x="349.2" y="328.4">3</text>
<text x="358.3" y="328.4">4</text>
<text x="390.7" y="327.8">EN</text>
<text x="53.3" y="376">1</text>
<text x="56.8" y="374.2">1</text>
<text x="56.8" y="377.8">2</text>
<text x="82.1" y="377.2">EN</text>
<text x="145.1" y="376">1</text>
<text x="148.6" y="374.2">1</text>
<text x="148.6" y="377.8">2</text>
<text x="172" y="373.7">GND</text>
<text x="172" y="377.2">IO23</text>
<text x="53.3" y="379.5">2</text>
<text x="53.3" y="383">3</text>
<text x="56.8" y="381.3">3</text>
<text x="69.7" y="380.8">SENSOR_VP</text>
<text x="145.1" y="379.5">2</text>
<text x="145.1" y="383">3</text>
<text x="148.6" y="381.3">3</text>
<text x="172" y="380.8">IO22</text>
<text x="53.3" y="386.6">4</text>
<text x="56.8" y="384.8">4</text>
<text x="56.8" y="388.3">5</text>
<text x="69.7" y="384.3">SENSOR_VN</text>
<text x="80.3" y="387.8">IO34</text>
<text x="145.1" y="386.6">4</text>
<text x="148.6" y="384.8">4</text>
<text x="148.6" y="388.3">5</text>
<text x="170.3" y="384.3">TXD0</text>
<text x="170.3" y="387.8">RXD0</text>
<text x="53.3" y="390.1">5</text>
<text x="53.3" y="393.6">6</text>
<text x="56.8" y="391.9">6</text>
<text x="56.8" y="395.4">7</text>
<text x="80.3" y="391.3">IO35</text>
<text x="80.3" y="394.9">IO32</text>
<text x="145.1" y="390.1">5</text>
<text x="145.1" y="393.6">6</text>
<text x="148.6" y="391.9">6</text>
<text x="148.6" y="395.4">7</text>
<text x="172" y="391.3">IO21</text>
<text x="172" y="394.9">GND</text>
<text x="53.3" y="397.2">7</text>
<text x="53.3" y="400.7">8</text>
<text x="56.8" y="398.9">8</text>
<text x="80.3" y="398.4">IO33</text>
<text x="80.3" y="401.9">IO25</text>
<text x="145.1" y="397.2">7</text>
<text x="145.1" y="400.7">8</text>
<text x="148.6" y="398.9">8</text>
<text x="172" y="398.4">IO19</text>
<text x="172" y="401.9">IO18</text>
<text x="51.3" y="407.7">10</text>
<text x="53.3" y="404.2">9</text>
<text x="56.8" y="402.4">9</text>
<text x="56.8" y="406">10</text>
<text x="80.3" y="405.4">IO26</text>
<text x="143" y="407.7">10</text>
<text x="145.1" y="404.2">9</text>
<text x="148.6" y="402.4">9</text>
<text x="148.6" y="406">10</text>
<text x="173.8" y="405.4">IO5</text>
<text x="51.3" y="411.3">11</text>
<text x="56.8" y="409.5">11</text>
<text x="56.8" y="413">12</text>
<text x="80.3" y="409">IO27</text>
<text x="80.3" y="412.5">IO14</text>
<text x="143" y="411.3">11</text>
<text x="148.6" y="409.5">11</text>
<text x="148.6" y="413">12</text>
<text x="172" y="409">IO17</text>
<text x="172" y="412.5">IO16</text>
<text x="246.1" y="410.7">IO2</text>
<text x="51.3" y="414.8">12</text>
<text x="51.3" y="418.3">13</text>
<text x="56.8" y="416.6">13</text>
<text x="80.3" y="416">IO12</text>
<text x="80.3" y="419.6">GND</text>
<text x="143" y="414.8">12</text>
<text x="143" y="418.3">13</text>
<text x="148.6" y="416.6">13</text>
<text x="173.8" y="416">IO4</text>
<text x="173.8" y="419.6">IO0</text>
<text x="51.3" y="421.9">14</text>
<text x="51.3" y="425.4">15</text>
<text x="56.8" y="420.1">14</text>
<text x="56.8" y="423.6">15</text>
<text x="80.3" y="423.1">IO13</text>
<text x="143" y="421.9">14</text>
<text x="143" y="425.4">15</text>
<text x="148.6" y="420.1">14</text>
<text x="148.6" y="423.6">15</text>
<text x="173.8" y="423.1">IO2</text>
<text x="51.3" y="428.9">16</text>
<text x="56.8" y="427.1">16</text>
<text x="56.8" y="430.7">17</text>
<text x="82.1" y="426.6">SD2</text>
<text x="82.1" y="430.1">SD3</text>
<text x="143" y="428.9">16</text>
<text x="148.6" y="427.1">16</text>
<text x="148.6" y="430.7">17</text>
<text x="172" y="426.6">IO15</text>
<text x="173.8" y="430.1">SD1</text>
<text x="51.3" y="432.4">17</text>
<text x="51.3" y="436">18</text>
<text x="56.8" y="434.2">18</text>
<text x="56.8" y="437.7">19</text>
<text x="75" y="437.2">USB_5V</text>
<text x="80.3" y="433.7">CMD</text>
<text x="143" y="432.4">17</text>
<text x="143" y="436">18</text>
<text x="148.6" y="434.2">18</text>
<text x="148.6" y="437.7">19</text>
<text x="172" y="437.2">CLK</text>
<text x="173.8" y="433.7">SD0</text>
<text x="51.3" y="439.5">19</text>
<text x="143" y="439.5">19</text>
</g>
<g font-size="3.2" fill="#f00">
<text x="312" y="182">4</text>
<text x="315.5" y="183.7">SENSOR_VP</text>
<text x="128.5" y="197.8">6</text>
<text x="132" y="199.6">VDD</text>
</g>
</svg>
